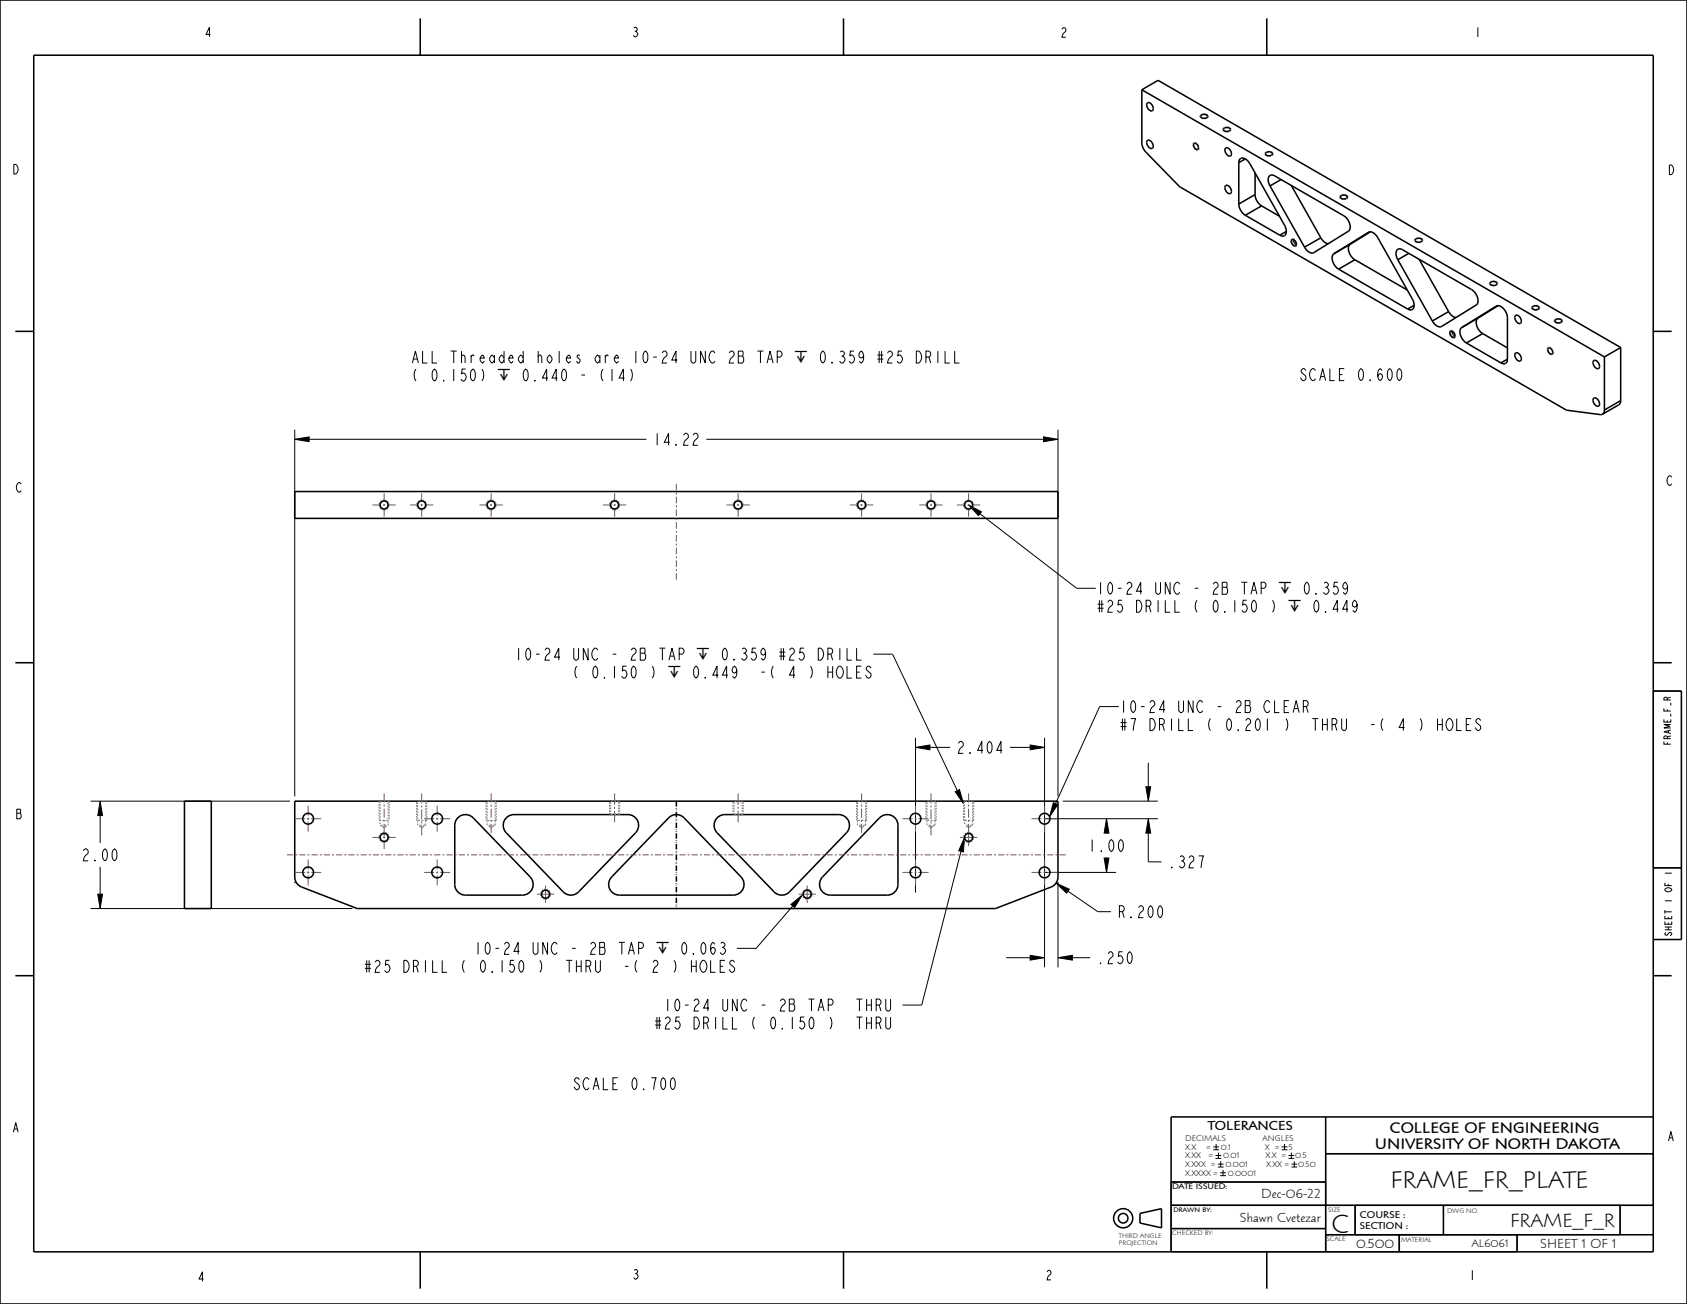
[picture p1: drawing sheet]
<svg xmlns="http://www.w3.org/2000/svg" width="559mm" height="432mm" viewBox="0 0 559 432" stroke-linecap="round" stroke-linejoin="round" font-family="sans-serif">
<g fill="none" stroke="#000" stroke-width=".33">
<path d="M257.4 118.2h1l.6-.6v-.7l-.6-.6h-1v3.9M97.6 145.5l4.8-.8v1.6zM97.6 142.3v121.4M102.4 145.5h111.7M234 145.5h111.7M345.7 144.7l4.7 .8-4.7 .8zM350.4 142.3v121.4M320.8 167.2l4.3 2.3-1 1.2zM324.6 170.1l32 24.7h6.4M289.3 216.6h6.4l21.4 45.2M370.6 234h-6.4l-14.6 32.1M547.6 228.8h9.3v58.6h-9.3z"/>
<path d="M303.3 247.5l4.7-.8v1.6zM303.3 244.3v51.3M308 247.5h6.7M334.5 247.5h6.7M341.2 246.7l4.8 .8-4.8 .8zM346 244.3v76M380.4 252.6v7.9M30 265.3h66M33.2 265.3l.8 4.8h-1.6zM33.2 270.1v9M316.4 262.2l1.4-.7 1.3 4.6zM319.5 277.3l-.4 4.8-1.5-.4z"/>
<path d="M346 271.1h37.5M348.9 265.8l1.5 .7-2.7 4zM352 265.3h31.5M366.5 271.1l.8 4.8h-1.6zM366.5 275.9v.1M379.6 260.5h1.6l-.8 4.8zM380.4 271.1l.8 4.8h-1.6zM380.4 275.9v9.5h4.3M32.4 296.1h1.6l-.8 4.8zM33.2 287v9.1M97.6 292v.5M262 299.5l3.7-3.1-2.5 4.1z"/>
<path d="M318.3 281.9l-13 50.9h-6.3M346 288.9h23.7M349.8 292.4l4.4 2.1-.9 1.3zM350.4 292v28.3M353.7 295.1l9.9 6.8h4.4M365.7 284.1h1.6l-.8 4.8zM366.5 284v.1M30 300.9h86.7M262.6 300l-12.1 14h-6.4M333.3 317.1h7.9M341.2 316.3l4.8 .8-4.8 .8zM350.4 317.1l4.8-.8v1.6z"/>
<path d="M355.2 317.1h5.9M401.9 379.8h1.9M402.8 378.8v1.9M424.5 379.8h1.9M425.5 378.8v1.9M387.9 399.1h159.7v-17.1h-108.5v32.5M401.9 380.7h1.9M402.6 382.6h1.9M402.6 383.6h1.9M403.4 385.5h1.9M403.4 386.4h1.9M403.6 381.7v1.9"/>
<path d="M404.2 388.3h1.9M404.2 389.3h1.9M404.4 384.5v1.9M405.1 387.4v1.9M424.5 380.7h1.9M426.8 382.6h1.9M426.8 383.6h1.9M427.7 381.7v1.9M427.8 385.5h1.9M427.8 386.4h1.9M428.7 384.5v1.9M439.1 391.4h-51.2v23.1h114.6v-5.6h-53.6v-9.8"/>
<path d="M478.1 399.1v9.8M536.7 399.1v9.8h-58.6M387.9 406.8h51.2M439.1 408.9h24.4v5.6"/>
</g>
<g fill="#000">
<path d="M97.6 145.5l4.8-.8v1.6zM345.7 144.7l4.7 .8-4.7 .8zM320.8 167.2l4.3 2.3-1 1.2zM303.3 247.5l4.7-.8v1.6zM341.2 246.7l4.8 .8-4.8 .8zM33.2 265.3l.8 4.8h-1.6zM316.4 262.2l1.4-.7 1.3 4.6zM319.5 277.3l-.4 4.8-1.5-.4zM348.9 265.8l1.5 .7-2.7 4zM366.5 271.1l.8 4.8h-1.6zM379.6 260.5h1.6l-.8 4.8zM380.4 271.1l.8 4.8h-1.6z"/>
<path d="M262 299.5l3.7-3.1-2.5 4.1zM349.8 292.4l4.4 2.1-.9 1.3zM365.7 284.1h1.6l-.8 4.8zM32.4 296.1h1.6l-.8 4.8zM341.2 316.3l4.8 .8-4.8 .8zM350.4 317.1l4.8-.8v1.6z"/>
</g>
<g fill="none" stroke="#000" stroke-width=".51">
<path d="M0 0h558.8v431.8h-558.8zM11.2 18.3h536.4v396.2h-536.4zM139.2 6.1v12.2M279.4 6.1v12.2M419.6 6.1v12.2M378.2 29.7v17.6a4.8 4.8 0 0 0 1.4 3.1l11.2 11.4 128.1 74 11.2 1.5 .7-.1M378.2 29.7l5.4-3.1 153.2 88.5M378.2 29.7l153.2 88.5M410.3 53.9l.1-.7a1.61 1.61 0 0 1 1.6-.9 1.61 1.61 0 0 1 1.3 1l12.2 21.3 .5 1.3v1.3a1.26 1.26 0 0 1-2.1 .7M410.3 53.9v13.7M412.5 52.6l-2.2 1.3M415.7 57.3v7.1"/>
<path d="M424.3 59.5l-3.6 2.1M410.3 67.6l.7 2.1 1.5 1.6M412.5 71.3l11.4 6.6M415.7 64.4l.7 2.2 1.5 1.6M415.7 64.4l-5.4 3.2M417.9 68.2l-5.4 3.1M417.9 68.2l5.9 3.4M420.7 61.6l-.5-1.4-.1-1.2a1.26 1.26 0 0 1 2.1-.8l22.9 13.2a3.5 3.5 0 0 1 1.6 5.2l-11.7 7.1-.7 .1-.8-.4-1.4-1.5M420.7 61.6l11.4 20.3M426.1 76.6l-2.2 1.3M427.7 61.4l9.8 17.3M437.5 78.7a3.4 3.4 0 0 0 2.5 2"/>
<path d="M437.5 78.7l-5.4 3.2M453.3 76.9l-11.5 7.1M453.3 76.9l.7-.1 .8 .3 1.4 1.3 11.6 20.6 .5 1.4 .1 1.2a1.26 1.26 0 0 1-2.1 .7M453.3 76.9h.1M453.9 76.8l-6.7 4.1M441.8 84a3.1 3.1 0 0 0 .7 4.4l.9 .7M443.4 89.1l22.9 13.2M447.2 80.9a3.1 3.1 0 0 0 .7 4.4l.9 .7M447.2 80.9l-5.4 3.1M448.8 86l-5.4 3.1M448.8 86l17.3 10M463 86l-.5-1.4v-1.2a1.26 1.26 0 0 1 2.1-.7l22.8 13.2a3.5 3.5 0 0 1 1.6 5.1l-11.4 7.1"/>
<path d="M463 86l11.4 20.3M466.7 83.9l-3.7 2.1M470.1 85.9l9.7 17.3M5.1 109.7h6.1M468.4 101.1l-2.1 1.2M474.4 106.3l1.6 1.6 .8 .3 .7-.1M477.6 108.1h-.1M479.8 103.2a3.4 3.4 0 0 0 2.5 1.9M479.8 103.2l-5.4 3.1M484.2 108.5a3.1 3.1 0 0 0 .6 4.3l.9 .8M485.7 113.6l11.5 6.6M489.6 105.3a3.1 3.1 0 0 0 .6 4.4l.9 .8"/>
<path d="M489.6 105.3l-5.4 3.2M491.1 110.5l8.2 4.7M491.1 110.5l-5.4 3.1M495.6 101.4l-11.4 7.1M495.6 101.4a2.67 2.67 0 0 1 3.2 2l.5 1.8v13.7M495.6 101.4h.1M496.2 101.2l-6.6 4.1M499.3 118.9l-.3 1.1a1.33 1.33 0 0 1-1.8 .2M499.3 118.9l-2.1 1.3M531.4 118.2v17.6M536.8 115.1l-5.4 3.1M536.8 115.1v17.6"/>
<path d="M547.6 109.7h6.1M531.4 135.8l-.1 .8-.5 .6M536.8 132.7l-.5 1.3-5.5 3.2M536.8 132.7l-5.4 3.1M97.6 162.8h252.8v8.9h-252.8zM5.1 219.5h6.1M547.6 219.5h6.1M547.6 228.8h9.3v82.3h-9.3M61.1 265.3h8.9v35.6h-8.9zM97.6 265.3h252.8v25.7l-.8 1.7-1.4 1-18.5 7.2h-211.4l-18.4-7.2-1-.6-.8-.9-.5-1.8zM151.8 270.6a3.6 3.6 0 0 1 4.9 .2l18.9 19.6a3.6 3.6 0 0 1 .7 3.8 3.6 3.6 0 0 1-3.2 2.2h-18.9a3.6 3.6 0 0 1-3.6-3.5v-19.6l.2-1.2zM167.6 270.9l1.5-1 1.1-.2h37.8a3.6 3.6 0 0 1 3.3 2.2 3.6 3.6 0 0 1-.8 3.9l-18.8 19.5a3.6 3.6 0 0 1-5.1 0l-18.9-19.5a3.6 3.6 0 0 1-.1-4.9z"/>
<path d="M221.5 270.8a3.6 3.6 0 0 1 5.1 0l18.9 19.6a3.6 3.6 0 0 1 .7 3.8 3.6 3.6 0 0 1-3.3 2.2h-37.7a3.6 3.6 0 0 1-3.3-2.2 3.6 3.6 0 0 1 .7-3.8zM237.5 270.9l1.4-1 1.2-.2h37.7a3.6 3.6 0 0 1 3.3 2.2 3.6 3.6 0 0 1-.7 3.9l-18.9 19.5a3.6 3.6 0 0 1-5.1 0l-18.9-19.5a3.6 3.6 0 0 1 0-4.9zM291.3 270.8a3.6 3.6 0 0 1 3.9-.8 3.6 3.6 0 0 1 2.2 3.3v19.6a3.6 3.6 0 0 1-3.5 3.5h-18.9a3.6 3.6 0 0 1-3.3-2.2 3.6 3.6 0 0 1 .8-3.8zM547.6 287.4h9.3M5.1 323.1h6.1M547.6 323.1h6.1M439.1 369.9v44.6M547.6 369.9h-159.7v44.6M387.9 399.1h159.7M387.9 391.4h51.2M439.1 382h108.5M448.9 399.1v9.8"/>
<path d="M478.1 399.1v9.8M536.7 399.1v9.8M139.2 414.5v12.2M279.4 414.5v12.2M377.6 401.8l7.1-1.6v6.4l-7.1-1.6zM387.9 406.8h51.2M419.6 414.5v12.2M439.1 408.9h108.5M463.5 408.9v5.6M502.5 408.9v5.6"/>
<circle cx="372" cy="403.4" r="3.2"/>
<circle cx="372" cy="403.4" r="1.59"/>
</g>
<path d="M224 265.3v35.6" fill="none" stroke="#000" stroke-width=".51" stroke-dasharray="1.8 .5 .2 .4 .2 .5" stroke-linecap="butt"/>
<!-- layer: 02___PRT_ALL_AXES -->
<g fill="none" stroke="#785055" stroke-width=".33">
<path d="M123.4 167.2h2.8M126.9 167.2h.7M127.2 163.3v2.9M127.2 166.9v.6M127.2 168.2v2.9M128.2 167.2h2.9M135.8 167.2h2.9M139.3 167.2h.7M139.7 163.3v2.9M139.7 166.9v.6M139.7 168.2v2.9M140.7 167.2h2.8"/>
<path d="M158.8 167.2h2.9M162.3 167.2h.7M162.7 163.3v2.9M162.7 166.9v.6M162.7 168.2v2.9M163.7 167.2h2.9M199.7 167.2h2.9M203.2 167.2h.7M203.6 163.3v2.9M203.6 166.9v.6M203.6 168.2v2.9M204.6 167.2h2.9"/>
<path d="M240.6 167.2h2.9M244.1 167.2h.7M244.5 163.3v2.9M244.5 166.9v.6M244.5 168.2v2.9M245.5 167.2h2.9M281.5 167.2h2.9M285 167.2h.7M285.4 163.3v2.9M285.4 166.9v.6M285.4 168.2v2.9M286.4 167.2h2.9"/>
<path d="M304.5 167.2h2.9M308.1 167.2h.6M308.4 163.3v2.9M308.4 166.9v.6M308.4 168.2v2.9M309.4 167.2h2.9M317 167.2h2.8M320.5 167.2h.7M320.8 163.3v2.9M320.8 166.9v.6M320.8 168.2v2.9M321.8 167.2h2.9"/>
<path d="M97.7 271.1h3.4M101.7 271.1h.7M102.1 266.8v3.3M102.1 270.8v.6M102.1 272.1v3.3M103.1 271.1h3.3M123.4 277.3h2.8M126.9 277.3h.7M127.2 278.3v2.9M127.2 262.8v3M127.2 266.4v.7M127.2 267.8v3"/>
<path d="M127.2 271.5v.6M127.2 272.8v4.8M128.2 277.3h2.9M139.7 262.8v3.2M139.7 266.7v.7M139.7 268v3.3M139.7 272v.7M139.7 273.3v3.3M140.5 271.1h3.3M144.5 271.1h.7M144.8 266.8v3.3M144.8 270.8v.6"/>
<path d="M144.8 272.1v3.3M145.8 271.1h3.3M162.7 262.8v3M162.7 266.4v.7M162.7 267.8v3M162.7 271.5v.6M162.7 272.8v3M203.6 262.8v3.7M203.6 267.2v.7M203.6 268.5v3.8M244.5 262.8v3.7M244.5 267.2v.7"/>
<path d="M244.5 268.5v3.8M285.4 262.8v3M285.4 266.4v.7M285.4 267.8v3M285.4 271.5v.6M285.4 272.8v3M298.9 271.1h3.3M302.9 271.1h.7M303.3 266.8v3.3M303.3 270.8v.6M303.3 272.1v3.3M304.3 271.1h3.3"/>
<path d="M308.4 262.8v3.2M308.4 266.7v.7M308.4 268v3.3M308.4 272v.7M308.4 273.3v3.3M318 277.3h5.7M320.8 262.8v3M320.8 266.4v.7M320.8 267.8v3M320.8 271.5v.6M320.8 272.8v7.4M341.7 271.1h3.3"/>
<path d="M345.7 271.1h.6M346 266.8v3.3M346 270.8v.6M346 272.1v3.3M347 271.1h3.3M95.1 283.1h2M97.7 288.9h3.4M97.8 283.1h.7M99.1 283.1h2.1M101.7 288.9h.7M101.9 283.1h.6M102.1 284.6v3.3"/>
<path d="M102.1 288.5v.7M102.1 289.9v3.3M103.1 288.9h3.3M103.2 283.1h2M105.9 283.1h.7M107.3 283.1h2M110 283.1h.7M111.3 283.1h2.1M114 283.1h.7M115.4 283.1h2M118.1 283.1h.7M119.5 283.1h2"/>
<path d="M122.2 283.1h.6M123.5 283.1h2.1M126.2 283.1h.7M127.6 283.1h2M130.3 283.1h.7M131.6 283.1h2.1M134.4 283.1h.6M135.7 283.1h2M138.4 283.1h.7M139.8 283.1h2M140.5 288.9h3.3M142.5 283.1h.6"/>
<path d="M143.8 283.1h2.1M144.5 288.9h.7M144.8 284.6v3.3M144.8 288.5v.7M144.8 289.9v3.3M145.8 288.9h3.3M146.5 283.1h.7M147.9 283.1h2M150.6 283.1h.7M151.9 283.1h2.1M154.7 283.1h.6M156 283.1h2"/>
<path d="M158.7 283.1h.7M160.1 283.1h2M162.8 283.1h.7M164.1 283.1h2.1M166.8 283.1h.7M168.2 283.1h2M170.9 283.1h.7M172.3 283.1h2M175 283.1h.6M176.3 283.1h2M177.8 296.1h5.8M179 283.1h.7"/>
<path d="M180.4 283.1h2M180.7 293.2v5.8M183.1 283.1h.7M184.4 283.1h2.1M187.1 283.1h.7M188.5 283.1h2M191.2 283.1h.7M192.6 283.1h2M195.3 283.1h.6M196.6 283.1h2.1M199.3 283.1h.7M200.7 283.1h2"/>
<path d="M203.4 283.1h.7M204.7 283.1h2.1M207.5 283.1h.6M208.8 283.1h2M211.5 283.1h.7M212.9 283.1h2M215.6 283.1h.7M216.9 283.1h2.1M219.6 283.1h.7M221 283.1h2M223.7 283.1h.7M225 283.1h2.1"/>
<path d="M227.8 283.1h.6M229.1 283.1h2M231.8 283.1h.7M233.2 283.1h2M235.9 283.1h.7M237.2 283.1h2.1M239.9 283.1h.7M241.3 283.1h2M244 283.1h.7M245.4 283.1h2M248.1 283.1h.6M249.4 283.1h2.1"/>
<path d="M252.1 283.1h.7M253.5 283.1h2M256.2 283.1h.7M257.5 283.1h2.1M260.2 283.1h.7M261.6 283.1h2M264.3 283.1h.7M264.5 296.1h5.7M265.7 283.1h2M267.4 293.2v5.8M268.4 283.1h.6M269.7 283.1h2.1"/>
<path d="M272.4 283.1h.7M273.8 283.1h2M276.5 283.1h.7M277.8 283.1h2.1M280.6 283.1h.6M281.9 283.1h2M284.6 283.1h.7M286 283.1h2M288.7 283.1h.7M290 283.1h2.1M292.7 283.1h.7M294.1 283.1h2"/>
<path d="M296.8 283.1h.7M298.1 283.1h2.1M298.9 288.9h3.3M300.9 283.1h.6M302.2 283.1h2M302.9 288.9h.7M303.3 284.6v3.3M303.3 288.5v.7M303.3 289.9v3.3M304.3 288.9h3.3M304.9 283.1h.7M306.3 283.1h2"/>
<path d="M309 283.1h.7M310.3 283.1h2.1M313 283.1h.7M314.4 283.1h2M317.1 283.1h.7M318.5 283.1h2M321.2 283.1h.6M322.5 283.1h2.1M325.2 283.1h.7M326.6 283.1h2M329.3 283.1h.7M330.6 283.1h2.1"/>
<path d="M333.4 283.1h.6M334.7 283.1h2M337.4 283.1h.7M338.8 283.1h2M341.5 283.1h.6M341.7 288.9h3.3M342.8 283.1h2.1M345.5 283.1h.7M345.7 288.9h.6M346 284.6v3.3M346 288.5v.7M346 289.9v3.3"/>
<path d="M346.9 283.1h2M347 288.9h3.3M349.6 283.1h.7M350.9 283.1h2.1"/>
</g>
<g fill="none" stroke="#78787d" stroke-width=".33">
<path d="M397.4 38.6h.1M397.4 38.6l.1 .3M397.4 38.4v.2M397.4 38.4h.1M397.5 38.3l-.1 .1M397.5 38.2l-.1 .2M397.5 38.2h.1M397.5 38.9h.1M397.9 39.1l.1 .1M398 39.2h.1M398 39.2l.2 .1M398.2 39.3h.1"/>
<path d="M398.2 39.3h.3M398.3 37.8l-.5 .1M398.3 37.7v.1M398.6 39.3h.1M398.7 37.7h.1M398.7 37.7h.5M399.2 39.3h.1M399.3 39.3h-.2M399.3 39.3h.1M399.4 39.3h-.1M399.5 39.3h-.1M399.6 37.8h.1"/>
<path d="M399.7 37.8l.4 .3M399.7 39.2l-.2 .1M399.7 39.2h.1M399.9 39.1l-.2 .1M400.1 38.1h.1M400.2 38.9h.1M400.2 38.8v.1M400.3 38.7l-.1 .1M400.3 38.7h.1M400.3 38.4v.1M400.3 38.5v.2M400.3 38.5h.1"/>
<path d="M395.1 47.9h.1M395.1 47.8h.1M395.1 47.7h.1M395.1 48.1h.1M395.2 48.1v.1M395.2 48.2h.1M395.2 48.2v.1M395.2 48.3h.1M395.2 47.5v.2M395.2 48.3v.1M395.2 47.5h.1M395.2 48.5h.1"/>
<path d="M395.3 48.5h.1M395.3 48.5v.1M395.3 48.6h.1M395.4 47.3l-.2 .2M395.5 49v.1M395.5 49.1h.1M395.6 49.1l.2 .3M395.7 47.2h.1M395.7 47.2h.2M395.9 47.2h.1M395.9 47.2l.3 .1M396.1 47.3h.1"/>
<path d="M396.1 49.6l.1 .1M396.2 49.7h.1M396.2 47.3l.1 .1M396.3 49.7l.1 .1M396.4 49.8h.1M396.6 49.8h-.1M396.6 47.7h.1M396.7 47.8h.1M396.7 49.8h-.1M396.7 47.8l.1 .1M396.8 47.9v.1M396.8 48h.1"/>
<path d="M396.9 48l.1 .3M397 48.3h.1M397 48.3l.1 .2M397 49.6h.1M397 48.4h.1M397.1 48.5v.1M397.1 49.5l-.1 .1M397.1 49.5h.1M397.1 49.4v.1M397.1 49.4h.1M397.2 49.3l-.1 .1M397.2 49.3h.1"/>
<path d="M397.2 49.1v.2M405 43h.1M405 43l.3 .4M405 43.1h.1M405.1 42.6l-.1 .1M405.1 42.6h.1M405.1 43.2v.1M405.1 42.5h.1M405.2 42.4l-.1 .2M405.2 43.4h.1M405.2 42.4h.1M405.4 42.3l-.2 .1"/>
<path d="M405.4 42.3h.1M405.7 43.6h.1M405.7 43.6l.5 .1M405.8 42.1h-.1M405.9 42.1h.1M406.1 42.1h-.3M406.1 42.1h.1M406.2 43.7h.1M406.2 42.1h-.1M406.6 42.1h.1M406.6 42.1l.5 .1M406.6 43.7h.1"/>
<path d="M406.7 43.7h-.2M406.7 43.7h.1M406.9 43.7h-.2M406.9 43.7h.1M407.1 43.6l-.2 .1M407.5 42.3l.1 .1M407.6 42.4h.1M407.6 42.4l.1 .1M407.7 42.5v.1M407.7 42.6h.1M407.7 42.6l.1 .1M407.8 43.1l-.4 .4"/>
<path d="M407.8 42.7h.1M418.9 51.1h.1M418.9 51.1l.1 .1M419 50.6l-.1 .1M419 51.2l.3 .3M419 50.6v.1M419 51.3h.1M419.3 50.3l-.3 .3M419.5 50.3h-.1M419.5 50.3h.1M419.6 50.2h-.1M419.6 50.2h.1"/>
<path d="M419.6 51.6h.1M419.6 51.6l.5 .1M420.1 51.7v.1M420.4 50.1h.1M420.4 50.1h-.4M420.5 50.1h.1M421 51.7l-.5 .1M421 50.2h.1M421 51.7h.1M421 50.2l.3 .1M421.2 50.3h.1M421.3 50.3l.2 .1"/>
<path d="M421.3 50.3l.1 .1M421.4 51.5h.1M421.5 50.4h.1M421.5 50.4l.1 .1M421.5 51.4h.1M421.7 51.3l-.2 .1M421.7 51.2v.1M421.8 51.1l-.1 .1M421.8 51.1h.1M421.8 51v.1M421.8 50.8v.1M421.8 50.9v.2"/>
<path d="M421.8 50.9h.1M427.5 79.8h.1M427.5 79.8l.1 .2M427.6 79.9h.1M427.6 79.9v.1M427.6 80h.1M427.6 79.6h.1M427.6 80v.3M427.6 79.5v.1M427.6 79.5h.1M427.6 79.4v.1M427.6 79.4h.1"/>
<path d="M427.6 79.3v.1M427.7 79.3h-.1M428.1 79h.1M428.2 79l.2 .1M428.2 79l.1 .1M428.3 79.1h.1M428.4 79.1h.1M428.4 79.1l.4 .3M428.8 79.4h.1M428.9 79.4h.1M429.1 79.6h.1M429.1 79.6v.1"/>
<path d="M429.1 79.7l.1 .1M429.2 79.8h.1M429.2 79.8l.1 .1M429.3 79.9h.1M429.3 79.9v.1M429.3 80h.1M443.7 65.4h.1M443.7 65.4l.4 .4M443.8 64.9v.1M443.8 64.9l-.1 .1M443.9 65.6v.1M443.9 64.8h.1"/>
<path d="M443.9 64.8l-.1 .1M444.1 64.7l-.2 .1M444.4 66h.1M444.4 66l.5 .1M444.4 64.5h.1M444.7 64.4l-.3 .1M444.7 64.4h.1M444.8 64.4h-.1M444.9 64.4h.1M444.9 66.1h.1M445 64.4h.1M445.1 64.4h-.1"/>
<path d="M445.1 64.4h.1M445.2 64.4h.1M445.3 64.4h.1M445.4 64.4h.1M445.5 64.4h.1M445.6 64.5h.1M445.7 64.5h.1M445.8 64.5h.1M445.8 66l-.5 .1M445.9 64.5h.1M445.9 64.5l.1 .1M446 64.6h.1"/>
<path d="M446.1 64.6h.1M446.2 65.8h.1M446.3 64.7h.1M446.3 65.7l-.1 .1M446.3 64.7v.1M446.3 64.8h.1M446.4 65.7h-.1M446.4 64.8h.1M446.4 65.7h.1M446.4 64.9h.1M446.5 64.9h.1M446.5 65h.1"/>
<path d="M446.5 65.5h.1M446.5 65.4v.1M446.6 65.4h.1M446.6 65.1h.1M446.6 65.3h.1M446.6 65.2h.1M468.5 79.6h.1M468.5 79.5v.1M468.5 79.4v.2M468.5 79.4h.1M468.6 79.3h-.1M468.6 79.3l-.1 .1"/>
<path d="M468.6 79.3h.1M468.6 79.9l.2 .2M468.7 80l.1 .1M468.7 79.1l-.1 .2M468.7 79.1h.1M468.8 79.1h.1M468.8 79h.1M468.9 79h.1M469 78.9h.1M469.1 78.9h.1M469.2 78.8h.1M469.3 78.8h.1"/>
<path d="M469.4 78.8h.1M469.6 78.7h.1M469.7 78.7h-.1M469.7 78.7h.1M469.8 78.7h.1M469.9 78.7h-.1M469.9 78.7h.1M470 78.7h.1M470.1 78.7h.1M470.1 78.7h.2M470.2 78.7h.1M470.3 78.7v.1"/>
<path d="M470.3 78.7h.1M470.4 78.8h.1M470.5 78.8h.1M470.6 78.8h.1M470.7 78.9h.1M470.8 78.9h.1M470.9 78.9h.1M470.9 78.9v.1M470.9 79h.1M471 79h.1M471.1 79v.1M471.1 79.1h.1"/>
<path d="M471.2 80h.1M471.2 79.9h.1M471.2 79.2h.1M471.3 79.9h.1M471.3 79.8h.1M471.3 79.3h.1M471.3 79.3v.1M471.3 79.4h.1M471.3 79.7h.1M471.4 79.4h.1M471.4 79.6h.1M471.4 79.5h.1"/>
<path d="M427.6 80.3h.1M427.7 80.3v.2M427.7 80.5h.1M427.7 80.5l.1 .1M427.8 80.6h.1M427.8 80.6l.2 .4M427.9 80.8v.1M428 81h.1M428 81l.4 .4M428.3 81.3h.1M428.3 81.3l.1 .1M428.4 81.4l.1 .1"/>
<path d="M428.4 81.4l.4 .2M428.8 81.6h.1M428.9 81.7h.1M429.1 81.7h-.1M429.1 81.7h.1M429.3 81.6l-.2 .1M429.3 81.6h-.1M429.4 81.5l-.1 .1M429.4 81.5h.1M429.5 80.3l.1 .6M429.5 81.4l-.1 .1M429.5 81.3v.1"/>
<path d="M429.6 80.9h.1M468.8 80.1l.2 .1M469 80.2h.1M469.4 80.3l.4 .1M469.8 80.4h.1M470 80.4h-.2M470.4 80.3h.1M470.5 80.3h.1M470.6 80.3h.1M470.7 80.3h-.1M470.7 80.3h.1M470.7 80.2h.1"/>
<path d="M470.8 80.2h.1M470.9 80.2h-.1M470.9 80.2h.1M471 80.1h-.1M471 80.1h.1M471.1 80.1h.1M471.1 80h.1M493.3 93.9h.1M493.3 93.8v.1M493.3 93.8h.1M493.3 94h.1M493.3 93.7h.1"/>
<path d="M493.3 94.1h.1M493.3 93.6h.1M493.4 93.5v.1M493.4 94.2h.1M493.4 93.5h.1M493.4 94.3h.1M493.5 94.3h.1M493.5 93.4l-.1 .1M493.5 93.4h.1M493.6 94.4h.1M493.6 93.3v.1M493.7 94.4v.1"/>
<path d="M493.7 93.3h.1M493.7 94.5h.1M493.7 93.2h.1M493.8 93.2h-.1M493.8 94.5h.1M493.8 93.2h.1M493.9 93.2h.1M494 94.6h.1M494 93.1h.1M494.1 93.1h-.1M494.1 93.1h.1M494.1 94.6h.1"/>
<path d="M494.2 93.1h.1M494.2 94.6h.1M494.2 94.7h.1M494.3 94.7h.1M494.4 94.7h.1M494.5 93h-.1M494.5 94.7h.1M494.6 93h-.1M494.6 94.7h.1M494.6 93h.1M494.7 94.7h.1M494.8 93h-.2"/>
<path d="M494.8 94.7h.1M494.8 94.7h-.1M494.8 93h.1M494.9 94.7h-.1M494.9 93h.1M494.9 94.7h.1M495 93h.1M495 94.7h-.1M495 93.1h.1M495.1 94.7h-.1M495.1 93.1h.1M495.2 94.7h-.1"/>
<path d="M495.2 93.1h.1M495.2 94.6v.1M495.3 94.6h-.1M495.3 93.1h.1M495.4 93.1h.1M495.5 93.2h.1M495.5 94.6h.1M495.6 93.2h.1M495.6 94.5h.1M495.7 93.3h.1M495.7 94.5h.1M495.8 94.4h.1"/>
<path d="M495.8 93.3h.1M495.9 93.4h.1M495.9 94.4h.1M495.9 94.3v.1M495.9 93.4l.1 .1M495.9 94.3h.1M496 93.4h.1M496 94.3h.1M496 93.5h.1M496 94.2h.1M496.1 94.2h-.1M496.1 94.2h.1"/>
<path d="M496.1 93.6h.1M496.1 94.1v.1M496.1 94.1h.1M496.1 94h.1M496.1 93.7h.1M496.2 93.9l-.1 .1M496.2 93.8v.1M496.2 93.9h.1M480.1 110.1h.1M480.1 110.1v.2M480.1 110.2h.1M480.1 110.2v.1"/>
<path d="M480.1 110.3h.1M480.1 110.3l.1 .3M480.1 110.5h.1M480.1 109.7h.1M480.1 110.6l.1 .2M480.2 110.6h.1M480.2 110.7v.1M480.2 110.8l.2 .3M480.3 111l.1 .1M480.4 109.4l-.3 .3M480.4 111.1l.2 .3M480.4 111.1h.1"/>
<path d="M480.5 109.4l-.2 .1M480.7 111.5h.1M480.7 111.5v.1M480.7 111.6l.1 .1M480.8 111.7h.1M480.9 109.4h.1M480.9 111.7l.1 .1M480.9 109.4l.2 .1M480.9 111.7v.1M481 111.8l.1 .1M481.1 111.9h.1M481.1 109.5l.2 .1"/>
<path d="M481.1 111.9l.2 .1M481.1 109.5h.1M481.3 112h.1M481.3 109.6v.1M481.3 109.7h.1M481.5 112h.1M481.6 109.9l.1 .1M481.7 110v.1M481.7 112h-.2M481.7 110.1l.2 .3M481.7 112h.1M481.8 111.9l-.1 .1"/>
<path d="M481.8 111.9h.1M481.9 111.8l-.1 .1M482 111.8h-.1M482 111.7v.1M482 111.7h.1M482 110.7l.1 .3M482.1 111.6l-.1 .1M482.1 111v.1M482.1 111.1v.2M482.1 111.3h.1M507.2 101.9h.1M507.2 102h.1"/>
<path d="M507.2 101.8h.1M507.2 102.1h.1M507.2 101.7h.1M507.3 102.1h.1M507.3 102.1v.1M507.3 101.6v.1M507.3 101.6h.1M507.3 102.2h.1M507.3 102.3h.1M507.4 102.3v.1M507.4 101.5h.1M507.4 102.4h.1"/>
<path d="M507.5 102.4h.1M507.5 101.4h.1M507.5 102.4l.1 .1M507.6 101.4h.1M507.6 101.3v.1M507.6 101.3h.1M507.7 101.3h.1M507.7 102.6h.1M507.8 102.6h.1M507.8 101.2h.1M508 102.7h.1M508.1 102.7h.1"/>
<path d="M508.2 101.1l-.1 .1M508.2 102.7h.1M508.2 101.1h.1M508.3 102.7h.1M508.3 101.1h-.1M508.4 101.1h-.1M508.4 102.7h.1M508.5 101.1h.1M508.5 102.7h.1M508.6 101.1h.1M508.6 102.8h.1M508.7 102.8h.1"/>
<path d="M508.7 101.1h.1M508.8 102.7l-.1 .1M508.8 102.7h.1M508.8 101.1h.1M508.9 101.1h.1M508.9 102.7h-.1M508.9 102.7h.1M509 101.1h.1M509.1 102.7h.1M509.1 101.1h.1M509.2 101.1h.1M509.2 102.7h-.1"/>
<path d="M509.2 102.7h.1M509.3 102.7h-.1M509.3 102.7h.1M509.3 101.2h.1M509.4 101.2h.1M509.4 102.6h.1M509.5 101.2h.1M509.5 102.6h.1M509.6 101.3h.1M509.6 102.6h.1M509.6 102.5h.1M509.7 102.5h.1"/>
<path d="M509.7 101.4h.1M509.8 101.4h.1M509.8 102.4h.1M509.9 102.4h-.1M509.9 101.5h.1M509.9 102.3h.1M510 101.5v.1M510 101.6h.1M510 102.2h.1M510 101.7h.1M510 102.1h.1M510.1 102.1h.1"/>
<path d="M510.1 101.8h.1M510.1 101.9h.1M510.1 101.9v.1M512.5 115.6h.1M512.5 115.6v.1M512.5 115.5h.1M512.5 115.7h.1M512.5 115.8v.1M512.5 115.9h.1M512.5 115.4h.1M512.5 116h.1M512.5 115.3h.1"/>
<path d="M512.5 116.1l.1 .1M512.6 115.2l-.1 .1M512.6 115.2h.1M512.6 116.2h.1M512.6 116.2v.1M512.6 115.1h.1M512.7 115.1h-.1M512.7 116.4h.1M512.7 116.5h.1M512.7 115h.1M512.7 116.5v.1M512.7 116.6h.1"/>
<path d="M512.8 115h-.1M512.8 116.7h.1M512.9 114.9h.1M512.9 116.8h.1M512.9 116.9h.1M513 114.9h-.1M513 117h.1M513 114.9h.1M513.1 114.9h.1M513.1 117.1h.1M513.2 117.1h.1M513.2 114.9h.1"/>
<path d="M513.2 117.2h.1M513.3 114.9h.1M513.3 117.3h.1M513.4 115h.1M513.4 117.3h.1M513.5 117.4h.1M513.5 115.1h.1M513.6 115.1h.1M513.6 117.5h.1M513.6 115.1l.1 .1M513.7 115.2h.1M513.7 117.5h.1"/>
<path d="M513.8 115.2h.1M513.8 117.5h.1M513.8 115.3h.1M513.9 117.5h.1M513.9 115.3h.1M513.9 115.3v.1M513.9 115.4h.1M514 115.4h.1M514 117.5h.1M514 115.5h.1M514.1 117.5h-.1M514.1 115.5v.1"/>
<path d="M514.1 115.6h.1M514.1 117.5h.1M514.2 117.5h-.1M514.2 115.7h.1M514.2 115.7v.1M514.2 115.8h.1M514.2 117.5h.1M514.3 117.5h.1M514.3 115.9h.1M514.3 117.4h.1M514.4 117.4h-.1M514.4 117.4h.1"/>
<path d="M514.4 117.3v.1M514.4 117.3h.1M514.4 116.2h.1M514.4 116.2v.1M514.4 116.3l.1 .1M514.5 117.2h.1M514.5 116.4h.1M514.5 116.4v.1M514.5 117.1h.1M514.5 116.5v.1M514.5 116.6h.1M514.5 117v.1"/>
<path d="M514.5 117h.1M514.5 116.7h.1M514.5 116.9h.1M514.5 116.8h.1M514.8 106.2h.1M514.8 106.4h.1M514.8 106.1v.1M514.8 106.4v.1M514.8 106.5h.1M514.8 106.5v.1M514.8 106v.1M514.8 106h.1"/>
<path d="M514.8 106.6h.1M514.9 105.9h.1M514.9 106.6h.1M514.9 106.6v.1M515 105.8h-.1M515 106.7h.1M515 105.8h.1M515.1 105.7h.1M515.2 105.7h.1M515.2 106.9h.1M515.3 105.6h.1M515.3 106.9h.1"/>
<path d="M515.4 105.6h-.1M515.4 107h.1M515.4 105.6h.1M515.5 105.5h.1M515.5 107h.1M515.6 107h.1M515.6 105.5h.1M515.6 107l.1 .1M515.7 107.1h.1M515.8 105.5h.1M515.9 107.1h.1M515.9 105.5h.1"/>
<path d="M515.9 105.5h-.1M516 107.1h.1M516 105.4h.1M516.1 105.4h.1M516.1 107.1h.1M516.2 105.4h.1M516.2 107.1h.1M516.3 107.1h-.1M516.3 105.4h.1M516.3 107.1h.1M516.4 105.4h.1M516.5 105.5h.1"/>
<path d="M516.5 107.1h.1M516.6 105.5h.1M516.7 105.5h.1M516.7 107.1h.1M516.7 107v.1M516.8 107h.1M516.8 105.5h.1M516.9 105.5h.1M516.9 107h-.1M516.9 107h.1M516.9 105.5l.1 .1M517 105.6h.1"/>
<path d="M517 107h.1M517 106.9v.1M517.1 106.9h-.1M517.1 106.9h.1M517.1 105.6l.1 .1M517.2 105.7h.1M517.2 106.9h.1M517.3 106.8l-.1 .1M517.3 105.7h.1M517.3 106.8h.1M517.3 105.8h.1M517.4 106.8h-.1"/>
<path d="M517.4 106.8h.1M517.4 105.8h.1M517.4 106.7h.1M517.5 105.9h.1M517.5 106.6h.1M517.6 106h.1M517.6 106.5h.1M517.6 106v.1M517.6 106.1h.1M517.6 106.4h.1M517.6 106.2h.1M517.6 106.3h.1"/>
<path d="M125.5 265.3v.5M125.5 266.2v.6M125.5 267.1v.6M125.5 268v.6M125.5 268.9v.6M125.5 269.9v.5M125.5 270.8v.5M125.5 271.7h.7M125.5 265.3h.1M125.9 265.3v.6M125.9 266.3v.6M125.9 267.3v.6"/>
<path d="M125.9 268.3v.6M125.9 269.3v.6M125.9 270.3v.6M125.9 271.3v.6M125.9 272.3v.6M125.9 273.3h.8M126 265.3h.7M126.4 273.6l.8 .5 .8-.5M126.7 271.7h.6M127.1 265.3h.7M127.2 273.3h.8M127.8 271.7h.7"/>
<path d="M128.2 265.3h.7v.5M128.6 265.7v.6M128.6 266.7v.6M128.6 267.7v.6M128.6 268.7v.6M128.6 269.7v.6M128.6 270.7v.6M128.6 271.7v.6M128.6 272.7v.6M128.9 271.7h.1M128.9 266.2v.6M128.9 267.1v.6"/>
<path d="M128.9 268v.6M128.9 268.9v.6M128.9 269.9v.5M128.9 270.8v.5M138 265.7v.5M138 266.6v.5M138 267.5v.5M138 268.4v.5M138 269.3v.6M138 270.2v.6M138 271.1v.6M138.3 265.7v.6"/>
<path d="M138.3 266.7v.6M138.3 267.7v.6M138.3 268.7v.6M138.3 269.7v.6M138.3 270.7v.6M138.3 271.7v.6M138.3 272.7v.6M138.4 271.7h.7M138.4 265.3h.7M138.9 273.3h.8M138.9 273.6l.8 .5 .8-.5M139.6 271.7h.6"/>
<path d="M139.6 265.3h.6M140.7 265.3h.7M141 265.7v.6M141 266.7v.6M141 267.7v.6M141 268.7v.6M141 269.7v.6M141 270.7v.6M141 271.7v.6M141 272.7v.6h-.8M141.4 265.7v.5M141.4 266.6v.5"/>
<path d="M141.4 267.5v.5M141.4 268.4v.5M141.4 269.3v.6M141.4 270.2v.6M141.4 271.1v.6h-.7M161 265.7v.5M161 266.6v.5M161 267.5v.5M161 268.4v.5M161 269.3v.6M161 270.2v.6M161 271.1v.6"/>
<path d="M161 271.7h.1M161 265.3h.1M161.4 265.7v.6M161.4 266.7v.6M161.4 267.7v.6M161.4 268.7v.6M161.4 269.7v.6M161.4 270.7v.6M161.4 271.7v.6M161.4 272.7v.6M161.4 271.7h.7M161.4 265.3h.7"/>
<path d="M161.9 273.6l.8 .5 .8-.5M161.9 273.3h.8M162.6 271.7h.6M162.6 265.3h.6M163.7 265.3h.7M164 265.7v.6M164 266.7v.6M164 267.7v.6M164 268.7v.6M164 269.7v.6M164 270.7v.6M164 271.7v.6"/>
<path d="M164 272.7v.6h-.8M164.4 265.7v.5M164.4 266.6v.5M164.4 267.5v.5M164.4 268.4v.5M164.4 269.3v.6M164.4 270.2v.6M164.4 271.1v.6h-.7M201.9 265.6v.6M201.9 266.5v.6M201.9 267.4v.6M201.9 268.3v.5"/>
<path d="M201.9 269.2v.5M202.3 265.6v.6M202.3 266.5v.6M202.3 267.4v.6M202.3 268.3v.5M202.3 269.2v.5M202.3 269.7h.7M202.3 265.3h.7M203.5 269.7h.6M203.5 265.3h.6M204.6 265.3h.7M204.9 265.6v.6"/>
<path d="M204.9 266.5v.6M204.9 267.4v.6M204.9 268.3v.5M204.9 269.2v.5M205.3 265.6v.6M205.3 266.5v.6M205.3 267.4v.6M205.3 268.3v.5M205.3 269.2v.5h-.7M242.8 265.6v.6M242.8 266.5v.6M242.8 267.4v.6"/>
<path d="M242.8 268.3v.5M242.8 269.2v.5M243.2 265.6v.6M243.2 266.5v.6M243.2 267.4v.6M243.2 268.3v.5M243.2 269.2v.5M243.2 269.7h.7M243.2 265.3h.7M244.4 269.7h.6M244.4 265.3h.6M245.5 265.3h.7"/>
<path d="M245.8 265.6v.6M245.8 266.5v.6M245.8 267.4v.6M245.8 268.3v.5M245.8 269.2v.5M246.2 269.2v.5h-.7M246.2 265.6v.6M246.2 266.5v.6M246.2 267.4v.6M246.2 268.3v.5M283.7 265.7v.5M283.7 266.6v.5"/>
<path d="M283.7 267.5v.5M283.7 268.4v.5M283.7 269.3v.6M283.7 270.2v.6M283.7 271.1v.6M284.1 265.7v.6M284.1 266.7v.6M284.1 267.7v.6M284.1 268.7v.6M284.1 269.7v.6M284.1 270.7v.6M284.1 271.7v.6"/>
<path d="M284.1 272.7v.6M284.1 271.7h.7M284.1 265.3h.7M284.6 273.3h.8M284.6 273.6l.8 .5 .8-.5M285.3 271.7h.6M285.3 265.3h.6M286.4 265.3h.7M286.7 272.7v.6h-.8M286.7 265.7v.6M286.7 266.7v.6M286.7 267.7v.6"/>
<path d="M286.7 268.7v.6M286.7 269.7v.6M286.7 270.7v.6M286.7 271.7v.6M287.1 271.1v.6h-.7M287.1 265.7v.5M287.1 266.6v.5M287.1 267.5v.5M287.1 268.4v.5M287.1 269.3v.6M287.1 270.2v.6M306.7 271.7h.1"/>
<path d="M306.7 265.3h.1M306.7 265.7v.5M306.7 266.6v.5M306.7 267.5v.5M306.7 268.4v.5M306.7 269.3v.6M306.7 270.2v.6M306.7 271.1v.6M307.1 273.3h.1M307.1 265.7v.6M307.1 266.7v.6M307.1 267.7v.6"/>
<path d="M307.1 268.7v.6M307.1 269.7v.6M307.1 270.7v.6M307.1 271.7v.6M307.1 272.7v.6M307.2 271.7h.6M307.2 265.3h.6M307.6 273.3h.8M307.6 273.6l.8 .5 .8-.5M308.3 271.7h.7M308.3 265.3h.7M309.4 265.3h.7"/>
<path d="M309.7 272.7v.6h-.8M309.7 265.7v.6M309.7 266.7v.6M309.7 267.7v.6M309.7 268.7v.6M309.7 269.7v.6M309.7 270.7v.6M309.7 271.7v.6M310.1 271.1v.6h-.7M310.1 265.7v.5M310.1 266.6v.5M310.1 267.5v.5"/>
<path d="M310.1 268.4v.5M310.1 269.3v.6M310.1 270.2v.6M319.1 265.7v.5M319.1 266.6v.5M319.1 267.5v.5M319.1 268.4v.5M319.1 269.3v.6M319.1 270.2v.6M319.1 271.1v.6M319.5 265.3v.6M319.5 266.3v.6"/>
<path d="M319.5 267.3v.6M319.5 268.3v.6M319.5 269.3v.6M319.5 270.3v.6M319.5 271.3v.6M319.5 272.3v.6M319.6 271.7h.7M319.6 265.3h.7M320 273.3h.8M320 273.6l.8 .5 .8-.5M320.7 271.7h.7M320.7 265.3h.7"/>
<path d="M321.8 265.3h.7M322.2 272.7v.6h-.8M322.2 265.7v.6M322.2 266.7v.6M322.2 267.7v.6M322.2 268.7v.6M322.2 269.7v.6M322.2 270.7v.6M322.2 271.7v.6M322.5 271.1v.6h-.7M322.5 265.7v.5M322.5 266.6v.5"/>
<path d="M322.5 267.5v.5M322.5 268.4v.5M322.5 269.3v.6M322.5 270.2v.6"/>
</g>
<g fill="none" stroke="#000" stroke-width=".51">
<path d="M380 34.1l.7-.1 .9 .8 .4 1.2-.3 .7-.7-.1-.8-.7-.4-1zM397.9 38.2l1.2-.3 .7 .3 .2 .4-.5 .5-.9 .1-.8-.4zM380 46.6l.7-.2 .9 .8 .4 1.2-.3 .7h-.7l-.8-.7-.4-1zM395.5 47.6l.5-.1 .7 .6 .3 .8-.3 .6-.5-.1-.6-.5-.2-.8zM405.4 42.6l1.3-.4 .6 .3 .2 .4-.4 .5-1 .1-.7-.4zM405.9 49.1l.7-.1 .9 .7 .4 1.2-.3 .7h-.7l-.8-.7-.4-1zM419.3 50.6l1.3-.3 .7 .3 .2 .4-.5 .5-.9 .1-.8-.4zM405.9 61.5l.7-.1 .9 .8 .4 1.2-.3 .7-.7-.1-.8-.7-.4-1zM427.9 79.4h.5l.7 .5 .3 .9-.3 .5h-.5l-.5-.5-.3-.8zM428.4 79.4l.2 .8M428.4 79.4h.1M428.5 79.4h.1"/>
<path d="M444.1 64.9l1.3-.3 .7 .3 .2 .4-.5 .5-.9 .1-.8-.4zM468.9 79.2l1.3-.3 .7 .3 .2 .4-.5 .5-1 .1-.7-.4zM428.6 80.2h.1M428.7 80.2v.1M428.7 80.3h.1M428.7 80.3l.3 .4M429 80.7h.1M429.1 80.8l.2 .1M429.3 80.9h.1M493.7 93.6l1.3-.4 .7 .3 .1 .4-.4 .5-1 .1-.7-.4zM480.4 109.8l.6-.1 .6 .6 .3 .8-.2 .6-.6-.1-.5-.5-.3-.7zM481 109.7l.2 .9"/>
<path d="M481 109.7h.1M481.2 110.6h.1M481.2 110.6l.3 .4M481.5 111h.1M481.6 111.1h.1M481.6 111.1l.3 .2M481.9 111.3h.1M501.9 104.5l.7-.1 .9 .8 .4 1.2-.3 .7-.7-.1-.7-.7-.4-1zM501.9 117l.7-.2 .9 .8 .4 1.2-.3 .7h-.7l-.7-.7-.4-1zM507.7 101.6l1.2-.3 .7 .3 .2 .4-.5 .4-.9 .2-.8-.4zM512.8 115.3l.5-.1 .7 .6 .3 .9-.2 .5h-.6l-.5-.6-.3-.7zM515.2 106l1.3-.4 .6 .3 .2 .4-.4 .5-1 .1-.7-.4z"/>
<path d="M527.9 119.5l.6-.1 .9 .7 .4 1.2-.3 .7h-.7l-.7-.7-.4-1zM527.9 131.9l.6-.1 .9 .8 .4 1.2-.3 .7-.7-.1-.7-.7-.4-1z"/>
<circle cx="127.2" cy="167.2" r="1.33"/>
<circle cx="139.7" cy="167.2" r="1.33"/>
<circle cx="162.7" cy="167.2" r="1.33"/>
<circle cx="203.6" cy="167.2" r="1.33"/>
<circle cx="244.5" cy="167.2" r="1.33"/>
<circle cx="285.4" cy="167.2" r="1.33"/>
<circle cx="308.4" cy="167.2" r="1.33"/>
<circle cx="320.8" cy="167.2" r="1.33"/>
<circle cx="102.1" cy="271.1" r="1.79"/>
<circle cx="127.2" cy="277.3" r="1.33"/>
<circle cx="144.8" cy="271.1" r="1.79"/>
<circle cx="303.3" cy="271.1" r="1.79"/>
<circle cx="320.8" cy="277.3" r="1.33"/>
<circle cx="346" cy="271.1" r="1.79"/>
<circle cx="102.1" cy="288.9" r="1.79"/>
<circle cx="144.8" cy="288.9" r="1.79"/>
<circle cx="180.7" cy="296.1" r="1.33"/>
<circle cx="267.4" cy="296.1" r="1.33"/>
<circle cx="303.3" cy="288.9" r="1.79"/>
<circle cx="346" cy="288.9" r="1.79"/>
</g>
<path d="M128.9 167.2a1.69 1.69 0 0 0-2.4-1.5 1.69 1.69 0 0 0-.4 2.8 1.69 1.69 0 0 0 2.8-.8v-.5M141.4 167.2a1.69 1.69 0 0 0-2.4-1.5 1.69 1.69 0 0 0-.4 2.8 1.69 1.69 0 0 0 2.7-.8l.1-.5M164.4 167.2a1.69 1.69 0 0 0-2.4-1.5 1.69 1.69 0 0 0-.4 2.8 1.69 1.69 0 0 0 2.7-.8l.1-.5M205.3 167.2a1.69 1.69 0 0 0-2.4-1.5 1.69 1.69 0 0 0-.4 2.8 1.69 1.69 0 0 0 2.7-.8l.1-.5M246.2 167.2a1.69 1.69 0 0 0-2.4-1.5 1.69 1.69 0 0 0-.4 2.8 1.69 1.69 0 0 0 2.7-.8l.1-.5M287.1 167.2a1.69 1.69 0 0 0-2.4-1.5 1.69 1.69 0 0 0-.4 2.8 1.69 1.69 0 0 0 2.7-.8l.1-.5M310.1 167.2a1.69 1.69 0 0 0-2.4-1.5 1.69 1.69 0 0 0-.4 2.8 1.69 1.69 0 0 0 2.7-.8l.1-.5M322.5 167.2a1.69 1.69 0 0 0-2.4-1.5 1.69 1.69 0 0 0-.4 2.8 1.69 1.69 0 0 0 2.8-.8v-.5M128.9 277.3a1.69 1.69 0 0 0-2.4-1.5 1.69 1.69 0 0 0-.4 2.8 1.69 1.69 0 0 0 2.8-.9v-.4M322.5 277.3a1.69 1.69 0 0 0-2.4-1.5 1.69 1.69 0 0 0-.4 2.8 1.69 1.69 0 0 0 2.8-.9v-.4M182.4 296.1a1.69 1.69 0 0 0-2.4-1.5 1.69 1.69 0 0 0-.4 2.8 1.69 1.69 0 0 0 2.7-.9l.1-.4M269.1 296.1a1.69 1.69 0 0 0-2.4-1.5 1.69 1.69 0 0 0-.4 2.8 1.69 1.69 0 0 0 2.7-.9l.1-.4" fill="none" stroke="#78787d" stroke-width=".33" stroke-dasharray=".5 .4" stroke-linecap="butt"/>
<!-- layer: 03___PRT_ALL_CURVES -->
<g fill="none" stroke="#785055" stroke-width=".33">
<path d="M224 160.2v2.2M224 163.1v.7M224 164.4v2.2M224 167.3v.7M224 168.7v2.2M224 171.5v.7M224 172.9v2.2M224 175.8v.6M224 177.1v2.2M224 180v.7M224 181.3v2.2M224 184.2v.7"/>
<path d="M224 185.6v2.2M224 188.4v.7M224 189.8v2.2"/>
</g>
<text font-size="8.8" x="441" y="408.2">C</text>
<text font-size="8.1" x="460.6" y="393.4">FRAME_FR_PLATE</text>
<text font-size="6.4" x="500.2" y="406.2">FRAME_F_R</text>
<g font-size="5.5">
<text x="263" y="120.2">↧ 0.359 #25 DRILL</text>
<text x="263" y="120.2">↧</text>
<text x="164.6" y="126.2">↧</text>
<text x="423.3" y="196.8">↧</text>
<text x="426.5" y="202.7">↧</text>
<text x="230.5" y="218.6">↧</text>
<text x="221" y="224.6">↧</text>
<text x="217.1" y="316">↧</text>
</g>
<g font-size="5.2">
<text x="136" y="120.2">ALL Threaded holes are 10-24 UNC 2B TAP</text>
<text x="136" y="126.2">( 0.150) ↧ 0.440 - (14)</text>
<text x="430.7" y="126">SCALE 0.600</text>
<text x="216.1" y="147.4">14.22</text>
<text x="363" y="196.8">10-24 UNC - 2B TAP ↧ 0.359</text>
<text x="363" y="202.7">#25 DRILL (</text>
<text x="401.1" y="202.7">0.150 ) ↧ 0.449</text>
<text x="170.2" y="218.6">10-24 UNC - 2B TAP ↧ 0.359 #25 DRILL</text>
<text x="189.3" y="224.6">( 0.150 ) ↧ 0.449</text>
<text x="251.2" y="224.6">-( 4 ) HOLES</text>
<text x="370.6" y="236">10-24</text>
<text x="389.6" y="236">UNC - 2B CLEAR</text>
<text x="370.6" y="241.9">#7 DRILL (</text>
<text x="405.5" y="241.9">0.201 )</text>
<text x="434.1" y="241.9">THRU</text>
<text x="453.1" y="241.9">-( 4 ) HOLES</text>
<text x="316.7" y="249.5">2.404</text>
<text x="360.2" y="282">1.00</text>
<text x="26.8" y="285.1">2.00</text>
<text x="386.7" y="287.4">.327</text>
<text x="370" y="303.9">R.200</text>
<text x="156.8" y="316">10-24 UNC - 2B TAP ↧ 0.063</text>
<text x="120.3" y="322">#25 DRILL (</text>
<text x="158.4" y="322">0.150 )</text>
<text x="187" y="322">THRU</text>
<text x="206" y="322">-( 2 ) HOLES</text>
<text x="363.1" y="319.1">.250</text>
<text x="219.6" y="334.8">10-24</text>
<text x="238.6" y="334.8">UNC - 2B TAP</text>
<text x="283.1" y="334.8">THRU</text>
<text x="216.4" y="340.8">#25 DRILL (</text>
<text x="254.5" y="340.8">0.150 )</text>
<text x="283.1" y="340.8">THRU</text>
<text x="190" y="360.8">SCALE 0.700</text>
<text x="460.3" y="375.2">COLLEGE OF ENGINEERING</text>
<text x="455.4" y="380.6">UNIVERSITY OF NORTH DAKOTA</text>
</g>
<g font-size="4.4">
<text x="400.2" y="374.2">TOLERANCES</text>
<text x="417.8" y="396.8">Dec-06-22</text>
<text x="410.7" y="404.5">Shawn Cvetezar</text>
<text x="449.2" y="413.2">0.500</text>
<text x="510.2" y="413.2">SHEET 1 OF 1</text>
</g>
<g font-size="4.1">
<text x="67.6" y="12.2">4</text>
<text x="209.2" y="12.2">3</text>
<text x="351.1" y="12.3">2</text>
<text x="488.2" y="12.2">1</text>
<text x="3.9" y="57.6">D</text>
<text x="552.3" y="57.8">D</text>
<text x="551.8" y="160.7">C</text>
<text x="5.1" y="163">C</text>
<text x="5.1" y="271.1">B</text>
<text x="3.9" y="374.9">A</text>
<text x="552.2" y="377.8">A</text>
<text x="65.3" y="424.3">4</text>
<text x="209.3" y="423.6">3</text>
<text x="346.2" y="423.8">2</text>
<text x="486.4" y="423.8">1</text>
</g>
<text font-size="3.7" x="487.5" y="413">AL6061</text>
<g font-size="3.3">
<text x="450.4" y="403.4">COURSE :</text>
<text x="450.4" y="406.9">SECTION :</text>
</g>
<g font-size="3">
<text x="553.4" y="246.5" transform="rotate(-90 553.4 246.5)">FRAME_F_R</text>
<text x="553.8" y="310.2" transform="rotate(-90 553.8 310.2)">SHEET 1 OF 1</text>
</g>
<g font-size="2.8">
<text x="392.6" y="377.9">DECIMALS</text>
<text x="418.2" y="377.9">ANGLES</text>
<text x="392.6" y="380.7">X.X</text>
<text x="392.6" y="383.6">X.XX</text>
<text x="399.7" y="380.7">=</text>
<text x="400.5" y="383.6">=</text>
<text x="404.4" y="380.7">0.1</text>
<text x="405.2" y="383.6">0.01</text>
<text x="419" y="380.7">X =</text>
<text x="419.2" y="383.6">X.X =</text>
<text x="426.8" y="380.7">5</text>
<text x="429" y="383.6">0.5</text>
<text x="392.6" y="386.4">X.XXX =</text>
<text x="392.6" y="389.3">X.XXXX =</text>
<text x="405.9" y="386.4">0.001</text>
<text x="406.7" y="389.3">0.0001</text>
<text x="419.4" y="386.4">X.XX =</text>
<text x="430" y="386.4">0.50</text>
<text x="388.3" y="393.7">DATE ISSUED:</text>
</g>
<g font-size="2.2">
<text x="388.7" y="401.4">DRAWN BY:</text>
<text x="439.9" y="401.3">SIZE</text>
<text x="479.3" y="401.5">DWG NO.</text>
<text x="370.6" y="409.8">THIRD ANGLE</text>
<text x="370.6" y="412.1">PROJECTION</text>
<text x="388.3" y="408.9">CHECKED BY:</text>
<text x="439.4" y="410.9">SCALE</text>
<text x="464.1" y="411.1">MATERIAL</text>
</g>
</svg>
